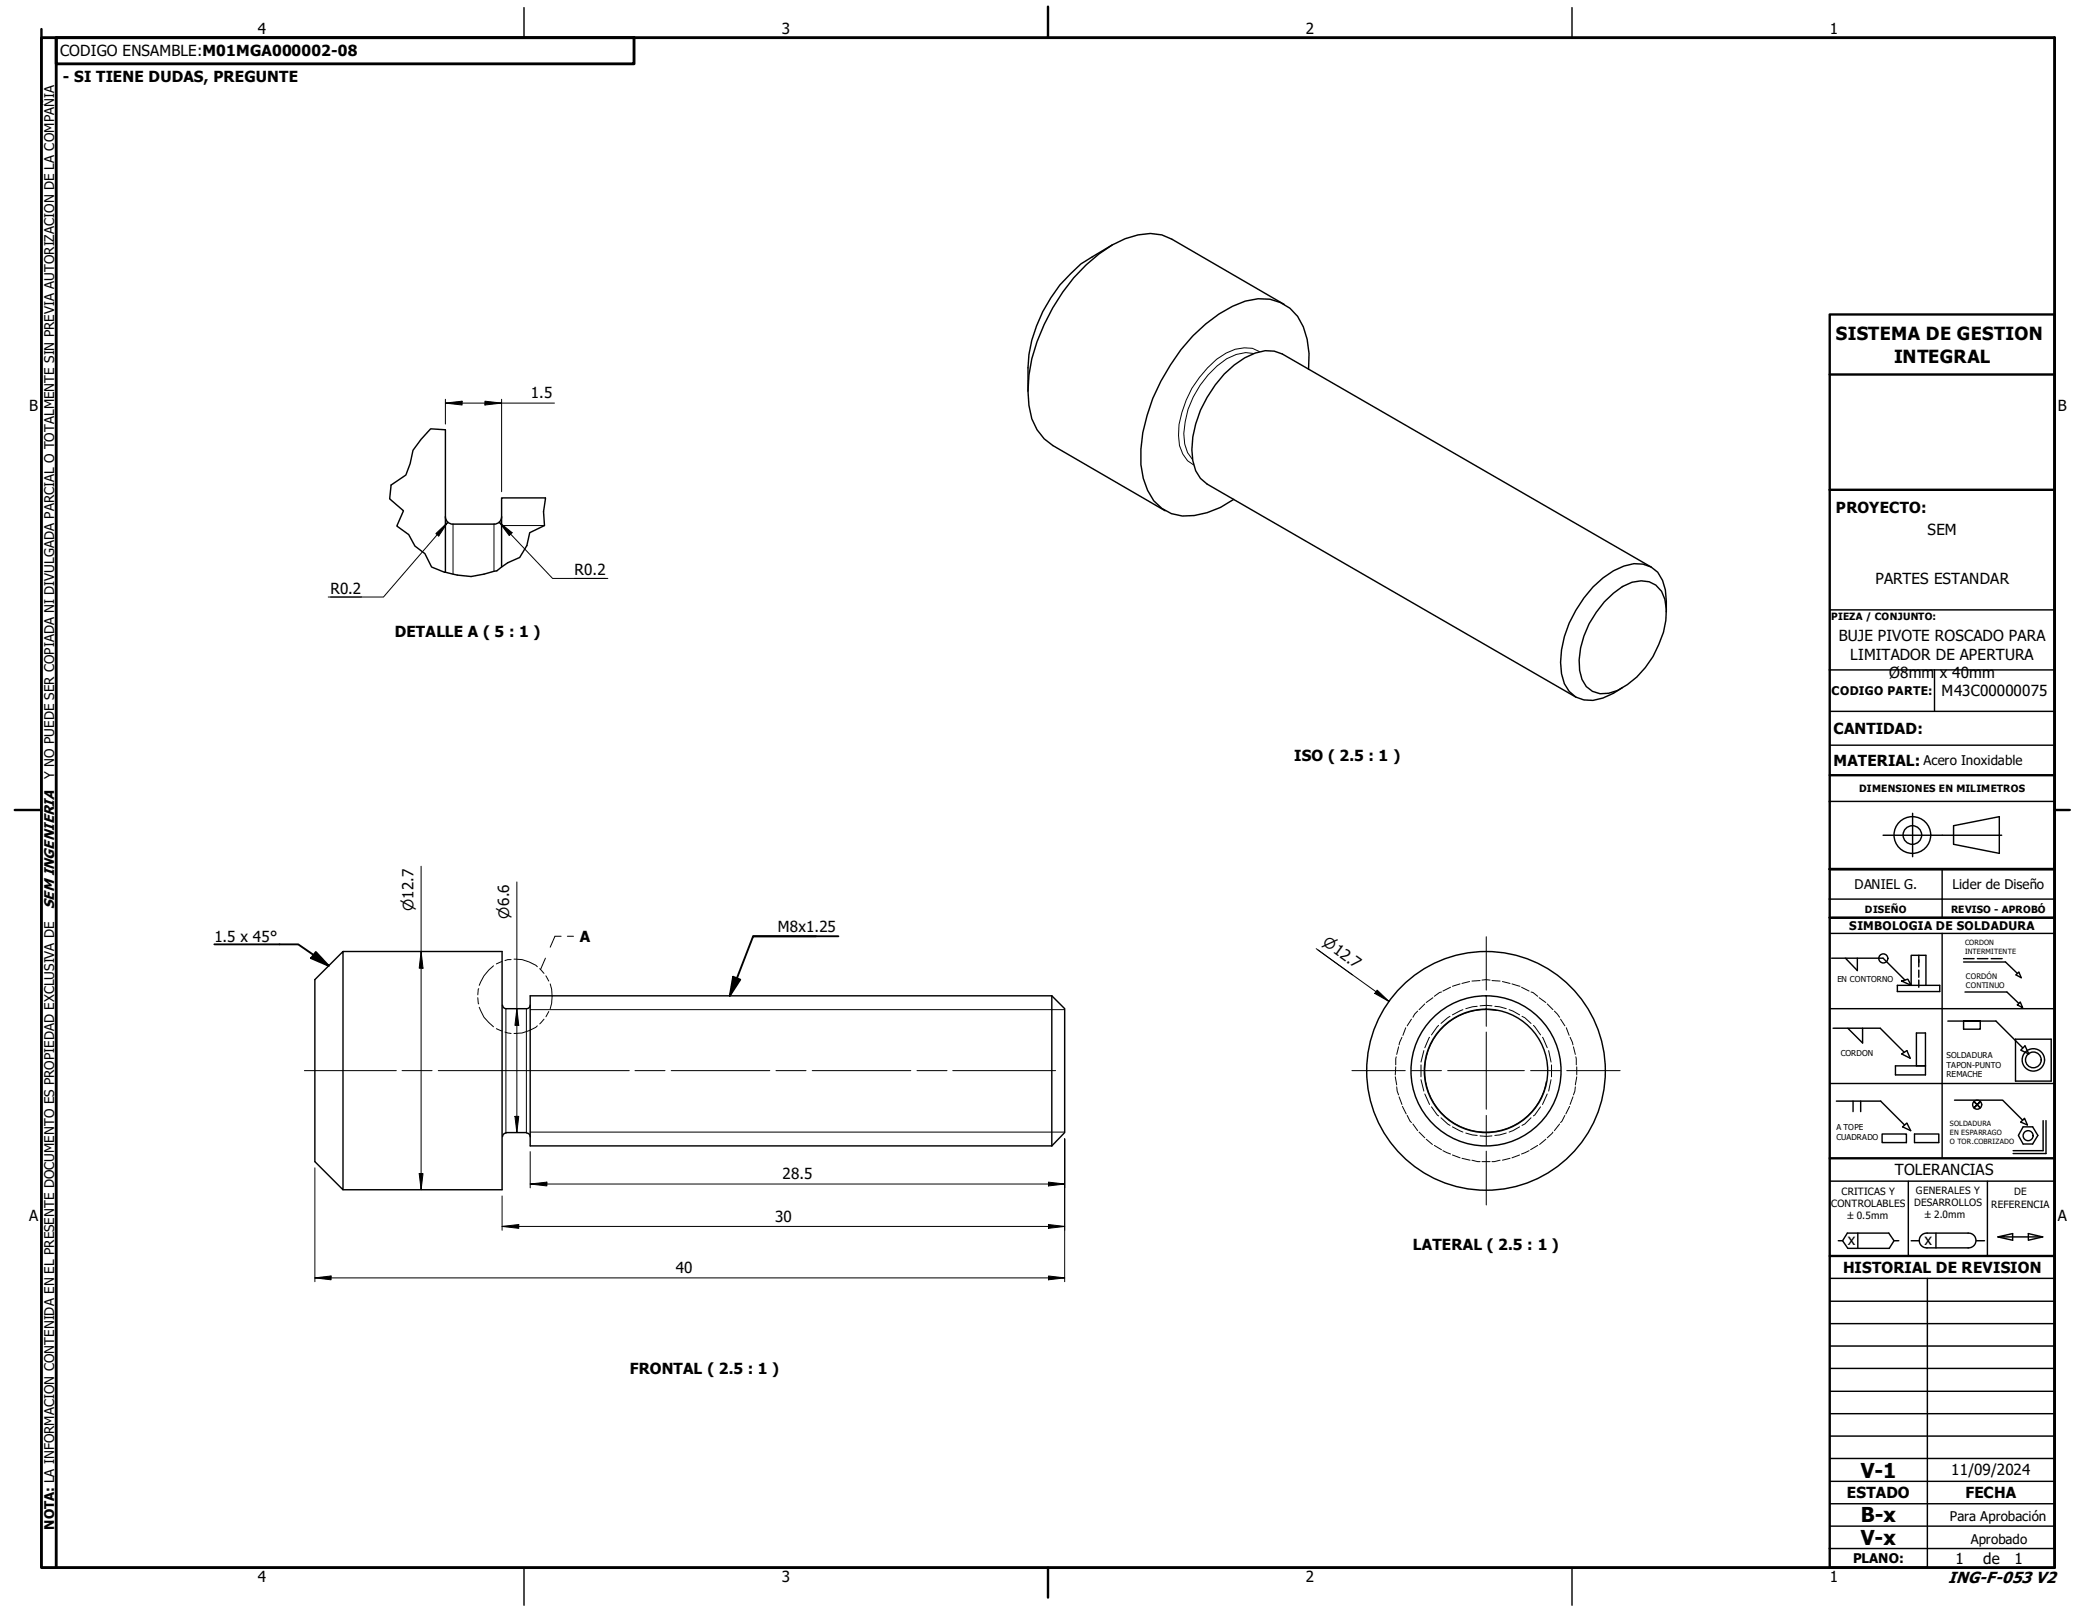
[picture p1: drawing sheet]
<svg xmlns="http://www.w3.org/2000/svg" width="279mm" height="216mm" viewBox="0 0 279 216" stroke-linecap="round" stroke-linejoin="round" font-family="sans-serif">
<!-- layer: Visible (ISO) -->
<g fill="none" stroke="#000" stroke-width=".19">
<path d="M148.3 32.6l-4.2 2.6a19.5 19.5 0 0 0-7.1 16.9M59.4 57.3v19M171.2 40.6l-15-8.7-1.3-.6a9.3 9.3 0 0 0-6.6 1.3 25.1 25.1 0 0 0-11.1 17.4l-.2 2.1 .2 1.9a6.9 6.9 0 0 0 3.1 5.4l15 8.7M174.4 49.2a10.6 10.6 0 0 0-1.4-7 6.1 6.1 0 0 0-7-2.1 19.9 19.9 0 0 0-10 8.5 22.9 22.9 0 0 0-3.9 13.3l.3 1.9a6.2 6.2 0 0 0 3.7 4.7 8.8 8.8 0 0 0 6.6-.9l1.8-1.1M59.4 68.9a.98 .98 0 0 0 1 1M60.4 69.8h5.4M66.9 68.9a.98 .98 0 0 1-1 1M72.7 66.4h-5.8v9.2M220.1 75.6l-49.2-28.4-1-.4a7 7 0 0 0-5.4 1.8 15.7 15.7 0 0 0-5.6 11.3l.1 1.5 .4 1.3 .6 1.1 .9 .7 49.2 28.4M213.9 80.2l1.2-1.1a5.2 5.2 0 0 1 4.7-1.6l.9 .5 .8 .8a7.3 7.3 0 0 1 .2 5.5 12.5 12.5 0 0 1-6.1 7.7 3.4 3.4 0 0 1-4.1-.5 6.2 6.2 0 0 1-.8-5.1 13.1 13.1 0 0 1 3.2-6.2zM222.1 81.5l-.1-2.9-.4-1.3a3.6 3.6 0 0 0-3.8-2.2 9.6 9.6 0 0 0-5.5 3.1 15.3 15.3 0 0 0-4.3 10.1l.2 1.5a3.8 3.8 0 0 0 5.5 3.2l1.4-.6 1.2-.8M243.9 89.3h14"/>
<path d="M243.9 81.3h30M243.9 94.8h30M243.9 99.3h30M243.9 119.8h15M42 130.6l3.7-3.8v31.8l-3.7-3.8zM45.7 126.8h21.2v31.8h-21.2M67 134l.2 .4h.3M70.7 134l-.1 .2-.4 .2h-2.8M140.2 132.7l1.7 1.7v16.5l-1.7 1.8M140.2 132.7v20M140.2 132.7h-69.5v20h69.5M67.4 150.9h2.8"/>
<path d="M67.5 151l-.4 .2-.1 .3M70.2 151l.4 .2 .1 .3M243.9 179.4h30M243.9 176.4h30M243.9 173.4h30M243.9 170.4h30M245 165.4h.6l.7 1h5.5l.7-1M245.6 165.4l.7-1.1h5.5l.7 1.1h.6M247.6 164.3v2.1M254.8 165.4h1M256.9 164.3h5.5M256.9 166.3h5.5"/>
<path d="M256.9 164.3a.98 .98 0 0 0-1.1 1 .98 .98 0 0 0 1.1 1M256.9 170.4v38.5M258.1 164.3v2M262.3 164.3a.98 .98 0 0 1 1.1 1 .98 .98 0 0 1-1.1 1M263.5 165.4h1M266.3 164.8l2 .5v-.9l-2 .4h6M270.4 164.4l1.9 .4-1.9 .5zM243.9 182.4h30"/>
<circle cx="198.1" cy="142.7" r="10"/>
<circle cx="198.1" cy="142.7" r="8.2"/>
<circle cx="198.1" cy="142.7" r="15.9"/>
</g>
<!-- layer: Visible Narrow (ISO) -->
<path d="M167.1 47.1a5.5 5.5 0 0 0-4.9 1.7 12.9 12.9 0 0 0-4.4 9l.1 1.4 .4 1.1 .6 .9M167.9 46.9l-1-.5a5.9 5.9 0 0 0-4.7 1.5 13.6 13.6 0 0 0-5.1 10.1 4.2 4.2 0 0 0 2 4M60.4 69.8v6.7M65.8 69.8v6.3M66.9 70h5.6M67.4 134.4v16.5M70.2 134.4v16.5M70.7 134.6h71.2M199.5 134.7a8.2 8.2 0 0 0-9.4 6.6 8.2 8.2 0 0 0 6.6 9.5 8.2 8.2 0 0 0 9.4-6.7M70.7 150.9h71.2" fill="none" stroke="#000" stroke-width=".13"/>
<!-- layer: Hidden Narrow (ISO) -->
<g fill="none" stroke="#000" stroke-width=".13">
<path d="M190.6 138.2l-.7 1.4M191.8 136.7l-1 1.2M193.3 135.4l-1.2 1M195 134.6l-1.4 .7M196.9 134.1l-.6 .1-.9 .2M197.3 134h1.6M199.3 134.1l.6 .1 .9 .2M201.2 134.6l1.4 .7M202.9 135.4l.4 .2 .8 .8M204.4 136.7l1 1.2M205.6 138.2l.6 1.4M189.4 143.9l.4 1.5"/>
<path d="M189.4 141.9v1.6M189.8 140l-.4 1.5M189.9 145.8l.7 1.4M190.8 147.5l.8 1.1 .2 .1M192.1 149l1.2 1M193.6 150.2l1.4 .7M195.4 151l.9 .3h.6M197.3 151.4h1.6M200.8 151l-.9 .3h-.6M202.6 150.2l-1.4 .7M204.1 149l-.8 .8-.4 .2M205.4 147.5l-.8 1.1-.2 .1"/>
<path d="M206.2 145.8l-.6 1.4M206.4 140l.4 1.5M206.8 143.9l-.4 1.5M206.8 141.9v1.6"/>
</g>
<!-- layer: Hidden (ISO) -->
<g fill="none" stroke="#000" stroke-width=".13">
<path d="M186.4 139.5l-.2 1M186.9 138.2l-.4 1.1M187.4 137l-.4 1M188.2 135.8l-.6 .9M189 134.7l-.4 .4-.3 .5M189.9 133.8l-.7 .8M191 133l-.9 .6M192.2 132.2l-.3 .1-.7 .5M193.4 131.6l-1.1 .5M194.6 131.1l-1 .3M195.9 130.8l-1 .3M197.3 130.7h-1.1"/>
<path d="M197.5 130.6h1.1M198.9 130.7h1.1M200.3 130.8l1 .3M201.5 131.1l1.1 .3M202.8 131.6l1 .5M204.1 132.2l.2 .1 .7 .5M205.2 133l.9 .6M206.2 133.8l.8 .8M207.2 134.7l.7 .9M208 135.8l.6 .9M208.8 137l.4 1M209.3 138.2l.4 1.1"/>
<path d="M209.7 139.5l.3 1M186 143.5l.2 1.1M186.1 142.2l-.1 1.1M186.1 140.8v1.1M186.2 144.8v.6l.2 .5M186.5 146.2l.4 1M186.9 147.4l.6 1.1M187.6 148.7l.6 .9M188.3 149.8l.7 .9M189.2 150.9l.7 .7M190.1 151.8l.8 .7M191.2 152.7l1 .5"/>
<path d="M192.3 153.4l1.1 .4M193.6 153.9l1 .4M194.9 154.4l1.1 .2M196.2 154.6l1.1 .2M197.5 154.8h1.1M200 154.6l-1.1 .2M201.3 154.4l-1 .2M202.6 153.9l-1.1 .4M203.8 153.4l-1 .4M205 152.7l-1 .5M206.1 151.8l-.9 .7M207 150.9l-.8 .7"/>
<path d="M207.9 149.8l-.7 .9M208.6 148.7l-.6 .9M209.2 147.4l-.5 1.1M209.7 146.2l-.4 1M210 144.8l-.1 .6-.2 .5M210.1 140.8v1.1M210.2 143.5l-.2 1.1M210.2 142.2v1.1"/>
</g>
<!-- layer: Break Line (ISO) -->
<path d="M59.4 57.3l-2-.1-1.3 1.3-1 1.5-.4 1.8-.6 1.5-2 1.3-.2 1.9 1.9 1.6-.9 2 1.6 1.1 .8 1.6 1.3 1 .9 1.8a13.8 13.8 0 0 0 5.3 1.2l3.4-.7 1.5-1.1 1.6-.7 .9-1.6 .4-1.7 2-1-.1-1.8 .2-1.8" fill="none" stroke="#000" stroke-width=".19"/>
<!-- layer: Detail Boundary (ISO) -->
<g fill="none" stroke="#000" stroke-width=".13">
<path d="M63.7 133l.1 .8M63.8 131.8l-.1 .8M63.9 134.2a4.8 4.8 0 0 0 1.9 2.6M65.8 128.7a5.5 5.5 0 0 0-1.9 2.6M66.2 137.1l.7 .3M66.9 128.1l-.7 .4M67.3 137.5l.8 .2M68.1 127.9h-.4l-.4 .1M68.5 127.8a4.4 4.4 0 0 1 3.1 1M71.6 136.7a4.8 4.8 0 0 1-3.1 1M71.9 129.1l.6 .6M72.5 135.8l-.6 .7"/>
<path d="M72.7 127.7l-.6 1.5M72.8 130l.4 .7M73.2 134.8l-.4 .7M73.3 131.1a5.5 5.5 0 0 1 0 3.3M74.8 124.8h-.8l-.7 1.4M75.6 124.8h.9"/>
</g>
<!-- layer: Title (ISO) -->
<path d="M243.9 49.9h30M243.9 65.3v-23.4h30v164.5M243.9 65.3v57M243.9 65.3h30M243.9 103.3h30M273.9 115.8h-30h30M243.9 122.3v32.1h30M243.9 122.3h30M243.9 154.4v54.5h13M243.9 167.4h30" fill="none" stroke="#000" stroke-width=".32"/>
<!-- layer: Title (ANSI) -->
<g fill="none" stroke="#000" stroke-width=".19">
<path d="M273.9 89.3h-16v5.5M243.9 106.8h30M258.9 119.8h15M258.9 115.8v6.5M260.4 110l6.1-1.2v4.9l-6.1-1.2zM243.9 122.3h30h-29.7M243.9 124.4h30M243.9 134.4h30M244.2 127.7h6.8l2.9 2.9M244.3 137h6.3l3.2 3.2M246 127.7l1.6 1.6v-1.6M246.3 137l2 2v-2"/>
<path d="M252.9 131.3h5.7v.8h-5.7zM253.5 130.7l.8-.2 .5 .8zM254.8 131.3v-4h1.9v4M255.8 127.3v1.5M255.8 129.3v.9M255.8 130.6v1M258.9 124.4v30M259.7 136.1h6.4l3.5 3.5M261.7 136.1v1.1h2.3v-1.1h-2.3h2.3M261.7 127.8h1.4M261.7 128.2h5.6l1.6 1.5M261.9 132.2h5.6l1.6 1.5"/>
<path d="M263.6 127.8h1.4M265.4 127.8h1.5M268.7 138.5h4.7v5.6h-4.7zM268.7 129.9l.4-.4 .3 .8zM268.9 133.9l.4-.4 .3 .8zM269.9 139.4l.5 1.1-1-.5zM243.9 144.4h30M243.9 157.4h30M244.8 146.7h5.9l3.2 3.2M247 146.7v1.4M248 146.7v1.4M250.9 151.1h3.2v1.2h-3.2z"/>
<path d="M253.5 140.5l.7-.5 .4 1zM253.6 150.2l.6-.5 .5 1zM254.4 157.4v10M255.2 151.1h3.2v1.2h-3.2zM255.5 142v-4.3h1.2v5.6h-4v-1.3h4M260.5 146.6h6.5l2.6 2.7M263.1 146.8l.9 .8M264 146.8l-.9 .8 .9-.8M264.9 157.4v10M269.4 149.5l.5-.5 .4 .9zM269.7 150.2h1.3l.7 1.1-.7 1.2h-1.3l-.7-1.2zM272.4 149.4v4h-4"/>
<path d="M272.7 149.4v4.3h-4.3M243.9 191.4h30M243.9 194.4h30M243.9 188.4h30M243.9 185.4h30M243.9 197.4h30M243.9 206.4h30M243.9 203.4h30M243.9 200.4h30"/>
<circle cx="254.9" cy="111.3" r="2.44"/>
<circle cx="254.9" cy="111.3" r="1.24"/>
<circle cx="251" cy="127.7" r=".6"/>
<circle cx="263.6" cy="147.2" r=".6"/>
<circle cx="270.4" cy="151.4" r=".67"/>
<circle cx="271" cy="141.3" r="1.49"/>
<circle cx="271" cy="141.3" r="1.05"/>
</g>
<!-- layer: Centerline (ANSI) -->
<path d="M251 111.3h15.8M255 108.4v5.8" fill="none" stroke="#000" stroke-width=".19"/>
<!-- layer: Border (ANSI) -->
<path d="M5.5 5h268.4v203.9h-268.4zM7.5 5h77v3.5h-77zM7.5 5v203.9" fill="none" stroke="#000" stroke-width=".38"/>
<!-- layer: Border (ISO) -->
<path d="M5.5 3.9v1.1M139.7 .9v4.1M2 107.9h3.5M273.9 107.9h2M139.7 208.9v4" fill="none" stroke="#000" stroke-width=".32"/>
<!-- layer: Border (ANSI) -->
<path d="M69.8 1v4M209.5 1v4M69.8 208.9v5M209.5 208.9v5" fill="none" stroke="#000" stroke-width=".19"/>
<!-- layer: Dimension (ISO) -->
<g fill="none" stroke="#000" stroke-width=".13">
<path d="M59.4 53.7l2.2-.2v.5zM59.4 53.7h14.5M59.4 53.2v3.3M64.6 53.5l2.3 .2-2.3 .3zM66.9 53.2v12.3M44.1 79.6h4.1M58.1 71.1l1.6-1.5-1.2 1.8zM59.7 69.6l-8.6 10h-7.3M66.5 69.6l1.8 1.4-.4 .4zM66.5 69.6l7.2 7.5h7.3M76.6 77.1h4.2M56.1 115.4v43.2"/>
<path d="M68.9 117.5v33.4M56.1 126.8l.3 2.2h-.5zM68.9 134.4l.3 2.3h-.6zM175.5 126.4l9.7 7.1M175.7 126.6l4.6 3.3M183.6 132l1.6 1.5-1.9-1.1zM42 155.6v15.2M55.9 156.4h.5l-.3 2.2zM66.9 159.4v4.6M68.6 148.8h.6l-.3 2.1zM70.7 157.8l2.2-.3v.6zM70.7 157.8h71.2"/>
<path d="M70.7 153.5v4.8M139.8 157.5l2.1 .3-2.1 .3zM141.9 151.8v19M42 170.3l2.1-.2v.5zM42 170.3h99.9M66.9 163.4l2.3-.2v.5zM66.9 163.4h75M139.8 163.2l2.1 .2-2.1 .3zM139.8 170.1l2.1 .2-2.1 .3z"/>
</g>
<g fill="#000">
<path d="M59.4 53.7l2.2-.2v.5zM64.6 53.5l2.3 .2-2.3 .3zM58.1 71.1l1.6-1.5-1.2 1.8zM66.5 69.6l1.8 1.4-.4 .4zM56.1 126.8l.3 2.2h-.5zM68.9 134.4l.3 2.3h-.6zM183.6 132l1.6 1.5-1.9-1.1zM55.9 156.4h.5l-.3 2.2zM68.6 148.8h.6l-.3 2.1zM70.7 157.8l2.2-.3v.6zM139.8 157.5l2.1 .3-2.1 .3zM42 170.3l2.1-.2v.5z"/>
<path d="M66.9 163.4l2.3-.2v.5zM139.8 163.2l2.1 .2-2.1 .3zM139.8 170.1l2.1 .2-2.1 .3z"/>
</g>
<!-- layer: Symbol (ISO) -->
<path d="M28.6 125.9h11.2l4 2.8M42.1 126.9l1.7 1.8-2.3-1zM97.7 130.2l1 .4-1.4 2.1zM100.4 124.8h11.4M108.8 124.8h-8.4l-3.1 7.9" fill="none" stroke="#000" stroke-width=".25"/>
<path d="M42.1 126.9l1.7 1.8-2.3-1zM97.7 130.2l1 .4-1.4 2.1z" fill="#000"/>
<!-- layer: Center Mark (ISO) -->
<path d="M198.1 124.8v7.2M198.1 132.8v4M198.1 137.5v10.3M180.2 142.7h7.1M188.2 142.7h4M193 142.7h10.2M198.1 148.7v4M198.1 153.4v7.2M204 142.7h4M208.9 142.7h7.1" fill="none" stroke="#000" stroke-width=".13"/>
<!-- layer: Centerline (ISO) -->
<path d="M40.6 142.7h12.2M53.6 142.7h4M58.4 142.7h25.5M84.6 142.7h4M89.5 142.7h13.1M103.4 142.7h4M108.3 142.7h13.1M122.2 142.7h4M127 142.7h13.7" fill="none" stroke="#000" stroke-width=".13"/>
<g font-size="2.7">
<text x="248" y="196.9">V-1</text>
<text x="248" y="202.9">B-x</text>
<text x="248" y="205.9">V-x</text>
</g>
<g font-size="2.4">
<text x="244.7" y="45.3">SISTEMA DE GESTION</text>
<text x="252.5" y="48.3">INTEGRAL</text>
</g>
<text font-size="2.1" x="259.7" y="210.9">ING-F-053 V2</text>
<g font-size="2">
<text x="34.4" y="4.6">4</text>
<text x="104.2" y="4.6">3</text>
<text x="174.1" y="4.6">2</text>
<text x="243.9" y="4.6">1</text>
<text x="8" y="7.5">CODIGO ENSAMBLE:M01MGA000002-08</text>
<text x="8.4" y="10.9">- SI TIENE DUDAS, PREGUNTE</text>
<text x="70.7" y="53.1">1.5</text>
<text x="3.9" y="54.7">B</text>
<text x="274.3" y="54.7">B</text>
<text x="244.7" y="68.3">PROYECTO:</text>
<text x="256.9" y="71.2">SEM</text>
<text x="76.6" y="76.6">R0.2</text>
<text x="250" y="77.8">PARTES ESTANDAR</text>
<text x="44.1" y="79.1">R0.2</text>
<text x="52.6" y="84.9">DETALLE A ( 5 : 1 )</text>
<text x="245.1" y="85.5">BUJE PIVOTE ROSCADO PARA</text>
<text x="246.6" y="87.9">LIMITADOR DE APERTURA</text>
<text x="251.8" y="90.4">Ø8mm</text>
<text x="258.6" y="90.4">x 40mm</text>
<text x="258.8" y="92.8">M43C00000075</text>
<text x="172.5" y="101.4">ISO ( 2.5 : 1 )</text>
<text x="244.4" y="97.8">CANTIDAD:</text>
<text x="244.4" y="102">MATERIAL:</text>
<text x="28.6" y="125.5">1.5 x 45°</text>
<text x="77.3" y="125.5">A</text>
<text x="103.7" y="124.1">M8x1.25</text>
<text x="104.3" y="157.2">28.5</text>
<text x="252.6" y="156.7">TOLERANCIAS</text>
<text x="3.9" y="162.7">A</text>
<text x="103.3" y="162.8">30</text>
<text x="188.3" y="166.6">LATERAL ( 2.5 : 1 )</text>
<text x="246.3" y="165.9">x</text>
<text x="256.5" y="165.9">x</text>
<text x="274.3" y="162.7">A</text>
<text x="90.1" y="169.7">40</text>
<text x="245.7" y="169.7">HISTORIAL DE REVISION</text>
<text x="83.9" y="183.1">FRONTAL ( 2.5 : 1 )</text>
<text x="260.1" y="196.5">11/09/2024</text>
<text x="246.2" y="199.6">ESTADO</text>
<text x="262" y="199.6">FECHA</text>
<text x="260.7" y="208.5">1</text>
<text x="264.4" y="208.5">de</text>
<text x="268.5" y="208.5">1</text>
<text x="34.4" y="210.8">4</text>
<text x="104.2" y="210.8">3</text>
<text x="174.1" y="210.8">2</text>
<text x="243.9" y="210.8">1</text>
</g>
<g font-size="1.9">
<text x="7.2" y="121.2" transform="rotate(-90 7.2 121.2)">SEM INGENIERIA</text>
<text x="55.1" y="121.5" transform="rotate(-90 55.1 121.5)">⌀12.7</text>
<text x="67.9" y="122.4" transform="rotate(-90 67.9 122.4)">⌀6.6</text>
<text x="176.2" y="125.9" transform="rotate(36 176.2 125.9)">⌀12.7</text>
</g>
<g font-size="1.8">
<text x="256.4" y="102">Acero Inoxidable</text>
<text x="7.2" y="103.8" transform="rotate(-90 7.2 103.8)">Y NO PUEDE SER COPIADA NI DIVULGADA PARCIAL O TOTALMENTE SIN PREVIA AUTORIZACION DE LA COMPAÑIA</text>
<text x="247.2" y="118.4">DANIEL G.</text>
<text x="260.3" y="118.5">Lider de Diseño</text>
<text x="7.2" y="203.9" transform="rotate(-90 7.2 203.9)">NOTA: LA INFORMACION CONTENIDA EN EL PRESENTE DOCUMENTO ES PROPIEDAD EXCLUSIVA DE</text>
<text x="259.9" y="202.7">Para Aprobación</text>
<text x="247" y="208.3">PLANO:</text>
<text x="262.7" y="205.8">Aprobado</text>
</g>
<g font-size="1.6">
<text x="244.2" y="92.6">CODIGO PARTE:</text>
<text x="246.5" y="124">SIMBOLOGIA DE SOLDADURA</text>
</g>
<g font-size="1.3">
<text x="244.1" y="82.6">PIEZA / CONJUNTO:</text>
<text x="247.8" y="105.5">DIMENSIONES EN MILIMETROS</text>
<text x="248.6" y="121.7">DISEÑO</text>
<text x="260.1" y="121.7">REVISO - APROBÓ</text>
<text x="244.1" y="160.8">CONTROLABLES</text>
<text x="245.5" y="159.2">CRITICAS Y</text>
<text x="255.1" y="160.7">DESARROLLOS</text>
<text x="255.4" y="159.1">GENERALES Y</text>
<text x="265.4" y="161">REFERENCIA</text>
<text x="268.5" y="159.3">DE</text>
<text x="246.3" y="162.5">±0.5mm</text>
<text x="256.6" y="162.3">±2.0mm</text>
</g>
<g font-size="1.1">
<text x="244.9" y="130.9">EN CONTORNO</text>
<text x="245.4" y="140.7">CORDON</text>
<text x="259.5" y="141">SOLDADURA</text>
<text x="259.5" y="142.3">TAPON-PUNTO</text>
<text x="259.5" y="143.6">REMACHE</text>
<text x="244.8" y="150.6">A TOPE</text>
<text x="244.8" y="152">CUADRADO</text>
</g>
<g font-size="1">
<text x="261.9" y="126">CORDON</text>
<text x="261.9" y="127.2">INTERMITENTE</text>
<text x="262.1" y="130.4">CORDÓN</text>
<text x="262.1" y="131.7">CONTINUO</text>
<text x="259.9" y="150.1">SOLDADURA</text>
<text x="259.9" y="151.3">EN ESPARRAGO</text>
<text x="259.9" y="152.4">O TOR.COBRIZADO</text>
</g>
</svg>
